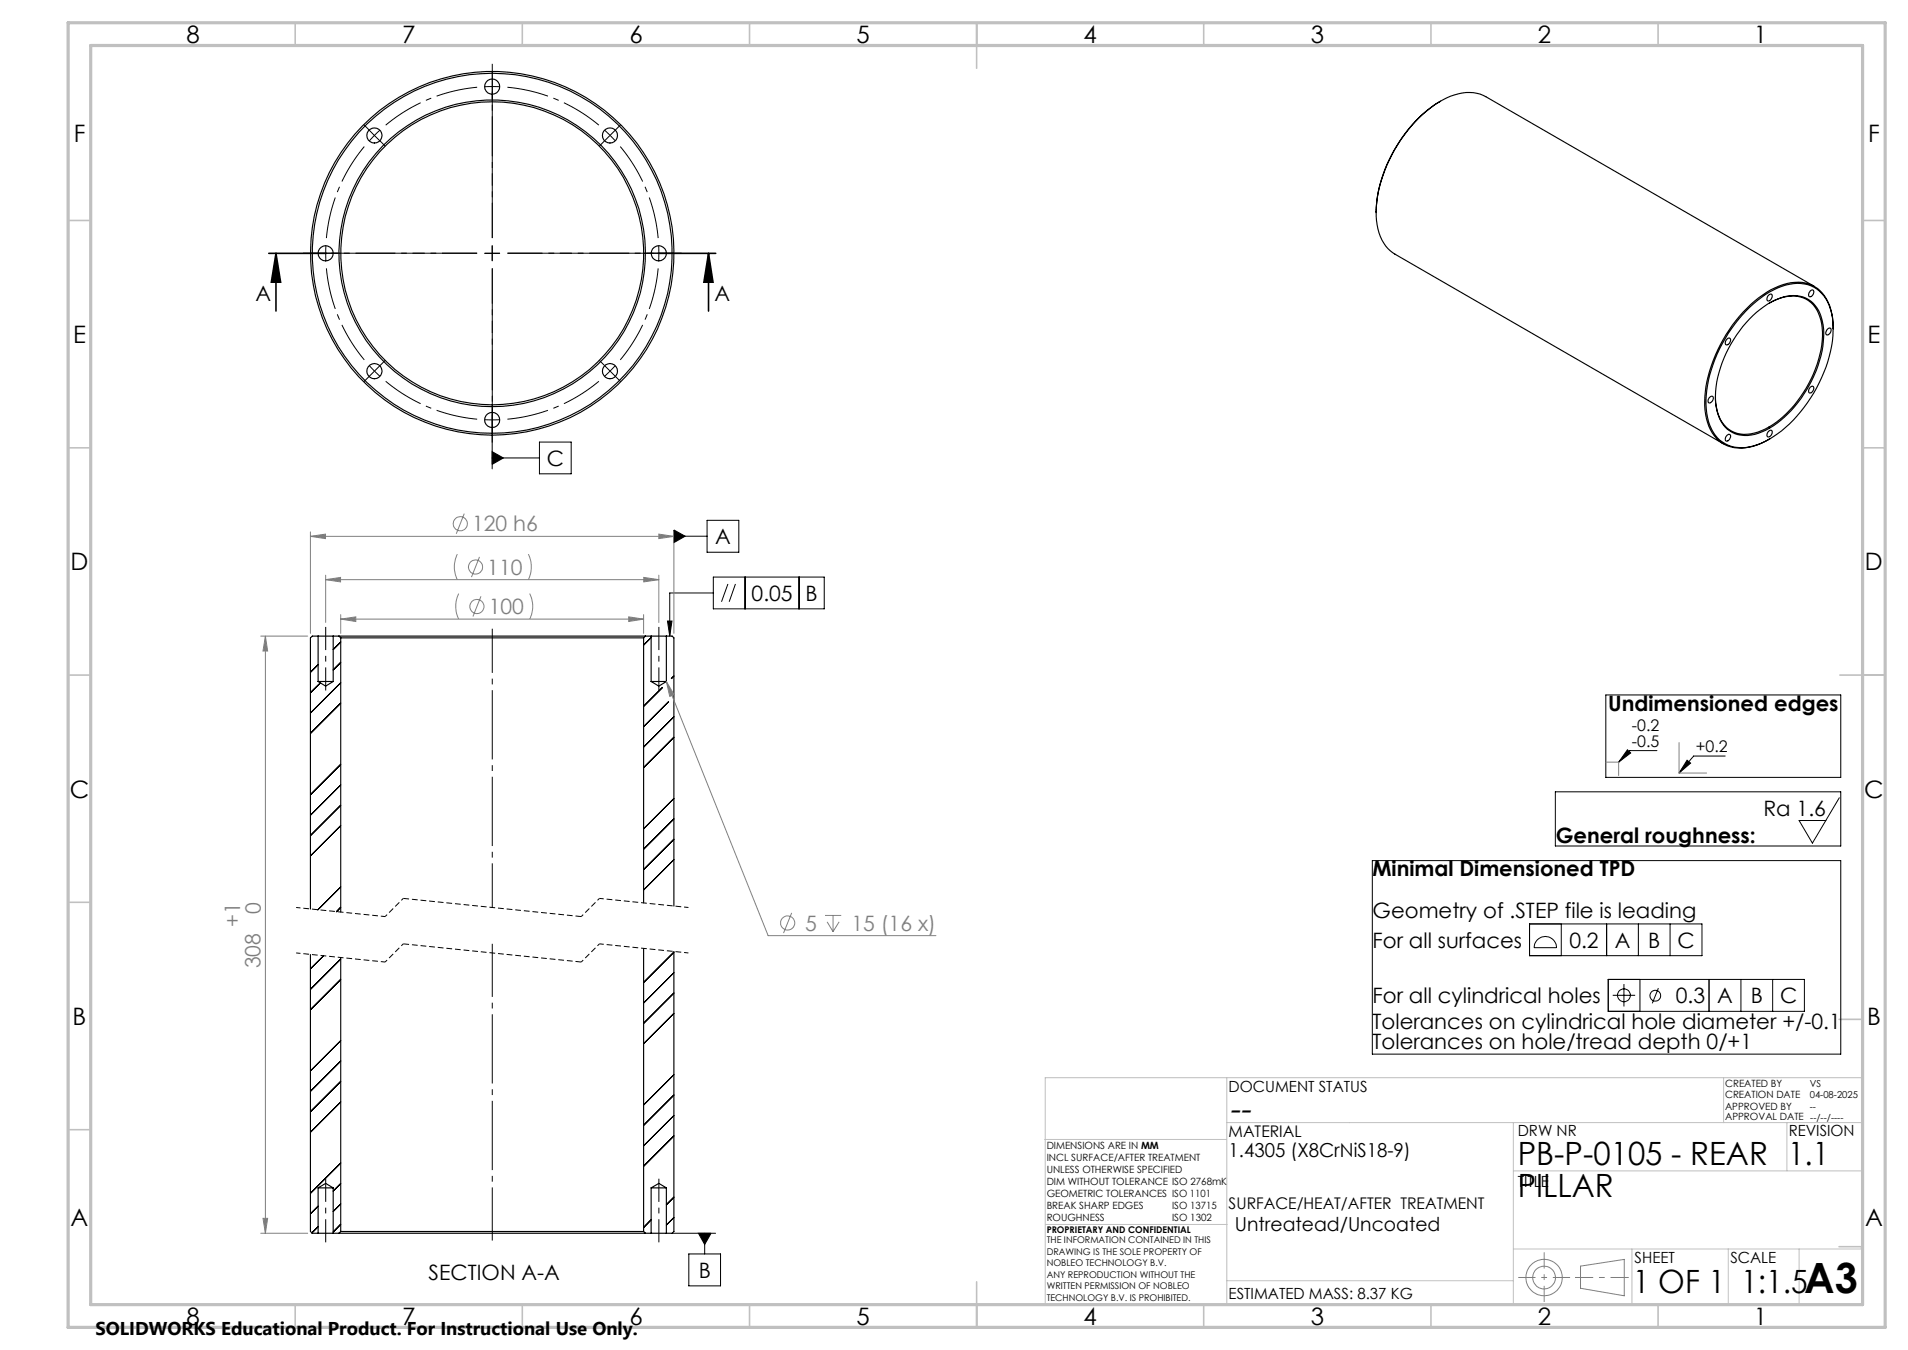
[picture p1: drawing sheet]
<svg xmlns="http://www.w3.org/2000/svg" width="420mm" height="297mm" viewBox="0 0 420 297" stroke-linecap="round" stroke-linejoin="round" font-family="sans-serif">
<g fill="none" stroke="#000" stroke-width=".22">
<path d="M81.2 28.6l1.2 1.2M82.4 29.8l-1.1 1.2M82.4 29.8l1.2 1.2M83.6 28.6l-1.2 1.2M106.7 55.7h3.3M108.3 54v3.4M108.3 99.4l2.5 1.3-2.5 1.5zM108.3 91.3v11.8M118.7 97.3h7v6.9h-7zM108.3 100.7h10.4M148.3 116.6l2.5 1.4-2.5 1.4zM148.3 118h7.3"/>
<path d="M155.6 114.5h7v7h-7zM146.9 136.6h1l-.5 3.3zM157 127h24.4v6.9h-24.4zM157 130.5h-9.6v9.4M160.2 128.5l-1.4 3.9M161.9 128.5l-1.4 3.9M164 127v6.9M175.9 127v6.9M70 146.2l-1.7 1.7M70.5 150.2l-2.2 2.2M75 141.2l-1.7 1.7M75 145.7l-1.7 1.7"/>
<path d="M75 150.2l-6.7 6.7M75 154.7l-6.7 6.7M143.3 140.3l-1.6 1.6M145.8 151.2l-4.1 4.2M147.2 154.4l-5.5 5.5M148.3 148.7l-.5 .6M148.3 157.7l-6.6 6.7M353.5 152.9h51.7v18.1h-51.7zM75 168.2l-6.7 6.6M75 172.7l-6.7 6.6M75 177.2l-6.7 6.6M148.3 175.7l-6.6 6.6"/>
<path d="M148.3 162.2l-6.6 6.7M358.2 165l.8 .7-2.7 2zM364.7 165.1h-5.9l-2.5 2.6M371.4 167.2l.7 .7-2.5 2.2zM379.8 166.3h-7l-3.2 3.8M75 195.1l-5 5.1M75 199.6l-1 1M75 181.6l-6.7 6.7M148.3 180.2l-6.6 6.6M148.3 184.6l-6.6 6.7M148.3 189.1l-6.6 6.7M71.2 210.3l-2.9 2.8"/>
<path d="M75 211l-6.7 6.7M75 215.5l-6.7 6.6M148.3 209.5l-6.6 6.6M148.3 214l-6.6 6.7M148.3 218.5l-6.6 6.6M75 228.9l-6.7 6.7M75 233.4l-6.7 6.7M75 237.9l-6.7 6.7M148.3 236.4l-6.6 6.7M148.3 223l-6.6 6.6M75 255.9l-6.7 6.6M75 242.4l-6.7 6.7"/>
<path d="M148.3 240.9l-6.6 6.7M148.3 245.4l-6.6 6.7M148.3 249.9l-6.6 6.7M70 265.4l-1.7 1.6M70 269.9l-1.3 1.3M75 260.4l-1.7 1.6M75 264.9l-1.7 1.6M75 269.3l-1.7 1.7M143.3 268.4l-1.6 1.6M148 271.3h9.5M148.3 263.4l-1.6 1.6M148.3 267.9l-1.6 1.6"/>
<path d="M151.6 275.9h7v7h-7zM153.7 271.3h2.8l-1.4 2.5zM155.1 271.3v4.6"/>
</g>
<g fill="none" stroke="#808080" stroke-width=".22">
<path d="M68.3 118l3.3-.5v1zM68.3 117v22.3M68.3 118h80M102.2 113l-1.8 4.4M145 117.5l3.3 .5-3.3 .5zM148.3 117v22.3M57.4 139.9h10.3M58.4 139.9l.5 3.3h-1zM58.4 139.9v131.4M71.7 127.5l3.3-.5v1zM71.7 126.5v10.4M71.7 127.5h73.3"/>
<path d="M75 136.2l3.3-.5v1zM75 135.2v4.1M75 136.2h66.7M100.7 121.9a6.2 6.2 0 0 0 0 5.6M101 130.6a6.5 6.5 0 0 0 0 5.6M105.6 122.5l-1.8 4.5M105.9 131.2l-1.8 4.4M116.3 121.9a6.5 6.5 0 0 1 0 5.6M116.6 130.6a6.2 6.2 0 0 1 0 5.6M138.4 135.7l3.3 .5-3.3 .5zM141.7 135.2v4.1M141.7 127l3.3 .5-3.3 .5z"/>
<path d="M145 126.5v10.4M146.7 149.9l1.7 2.9-1 .4zM146.7 149.9l22.4 55.9h36.9M353.6 167.7h2.7v2.9M369.6 163.4v6.7h6.1M174.3 200.8l-1.8 4.5M181.6 201.4h3.6M182.1 202.8l1.3 2.2M183.4 201.4v3.6M184.7 202.8l-1.3 2.2M57.4 271.3h10.3M57.9 268h1l-.5 3.3z"/>
<path d="M347.9 278.5l9.6-1.4v8l-9.6-1.7z"/>
<circle cx="101.3" cy="115.2" r="1.56"/>
<circle cx="104.7" cy="124.8" r="1.56"/>
<circle cx="105" cy="133.4" r="1.56"/>
<circle cx="173.4" cy="203" r="1.55"/>
<circle cx="339.9" cy="281" r="2.51"/>
<circle cx="339.9" cy="281.1" r="4"/>
</g>
<path d="M334.2 281h11.4" fill="none" stroke="#808080" stroke-width=".22" stroke-dasharray="15.2 1.3 1.3 1.3" stroke-dashoffset="11.4" stroke-linecap="butt"/>
<path d="M339.9 275.5v10.9" fill="none" stroke="#808080" stroke-width=".22" stroke-dasharray="15.2 1.3 1.3 1.3" stroke-dashoffset="11.7" stroke-linecap="butt"/>
<path d="M346.7 281h11.8" fill="none" stroke="#808080" stroke-width=".22" stroke-dasharray="15.2 1.3 1.3 1.3" stroke-dashoffset="11.2" stroke-linecap="butt"/>
<g fill="none" stroke="#c0c0c0" stroke-width=".22">
<path d="M270.1 237.1v49.9M379.4 237.1v9.9M410.1 237.1h-180v49.9M230 250.7h40M270.1 247h140M333.1 257.6h77M333.1 247v40M393.3 247v10.6M230.2 269.4h39.9M333.1 274.8h77M359.2 274.8v12.2M380.4 274.8v12.2"/>
<path d="M396 274.8v12.2M270.1 281.8h63"/>
</g>
<g fill="none" stroke="#c0c0c0" stroke-width=".35">
<path d="M65 5v5M115 5v5M165 5v5M215 5v10M265 5v5M315 5v5M365 5v5M15 48.5h5M410 48.5h5M15 98.5h5M410 98.5h5M15 148.5h5"/>
<path d="M405 148.5h10M15 198.5h5M404.8 224.3h5M15 248.5h5M404.8 274.3h5M65 287v5M115 287v5M165 287v5M215 282v10M265 287v5M315 287v5M365 287v5"/>
</g>
<path d="M15 5h400v287h-400zM20 10h390v277h-390z" fill="none" stroke="#c0c0c0" stroke-width=".7"/>
<g fill="#000">
<path d="M156 55.7l1 6.4h-2.1zM60.7 55.7l1.1 6.4h-2.1z"/>
<path d="M108.3 99.4l2.5 1.3-2.5 1.5zM146.9 136.6h1l-.5 3.3zM148.3 116.6v2.8l2.5-1.4zM153.7 271.3l1.4 2.5 1.4-2.5z"/>
<path d="M371.4 167.2l.7 .7-2.5 2.2zM358.2 165l.8 .7-2.7 2z"/>
</g>
<g fill="none" stroke="#000" stroke-width=".25">
<path d="M317.1 22.3a31 31 0 0 0-14.2 24.3v.2M380.2 74.6l.2-.2a.41 .41 0 0 1 .5 .1 .41 .41 0 0 1 0 .5 .7 .7 0 0 1-.3 .7 .7 .7 0 0 1-.8 0l.1-.7zM385.1 70.2a14.9 14.9 0 0 1 9.6-5.2 6.3 6.3 0 0 1 6.4 5.7 21.4 21.4 0 0 1-3.3 15 21.8 21.8 0 0 1-10.7 9.6 6.6 6.6 0 0 1-9.3-5.5 22.3 22.3 0 0 1 3.8-15.1l2-2.8zM385.1 67.6a16.8 16.8 0 0 1 10.5-5.3 7.5 7.5 0 0 1 7.6 6.6 24.2 24.2 0 0 1-2.7 15.3 27.7 27.7 0 0 1-12.8 13.3 8.4 8.4 0 0 1-9.7-1.2 13 13 0 0 1-2.3-10.5 32 32 0 0 1 9.4-18.2zM389.2 65.1l.5-.4a.71 .71 0 0 1 .4 .6 .71 .71 0 0 1-.4 .7l-.3 .2-.4-.1-.1-.3zM389.5 66.7a8 8 0 0 1 8.6-.5 9.5 9.5 0 0 1 3 8.8 26.3 26.3 0 0 1-11.7 18.9 8.6 8.6 0 0 1-8.2 1 7.5 7.5 0 0 1-3.6-6.4v-1.3M398.5 64a.48 .48 0 0 1 .7-.1 .48 .48 0 0 1 0 .8l-.2 .2a.51 .51 0 0 1-.7 .4 .51 .51 0 0 1-.1-.9zM399.4 63l-72.3-41.7a9.3 9.3 0 0 0-8.7 .3 30 30 0 0 0-14 17.1 19.9 19.9 0 0 0-.6 13.3l1.2 2.1 1.1 1.1 1 .7 72.3 41.7M402.3 72.4l.4-.2a.69 .69 0 0 1 .4 .6 .69 .69 0 0 1-.4 .7l-.4 .2-.4-.2v-.4zM403.5 72.4a11.3 11.3 0 0 0-3.4-8.9 8.9 8.9 0 0 0-9.4-.2 28.9 28.9 0 0 0-13.1 14.8 23.3 23.3 0 0 0-2 14 7.6 7.6 0 0 0 10.2 6.1l1.8-.6 1.9-1M376.4 87.4l.5-.2a.87 .87 0 0 1 .1 1 .87 .87 0 0 1-.9 .4l-.1-.6zM380.2 95.7l.5-.1a.9 .9 0 0 1 .1 .9 .9 .9 0 0 1-.9 .5l-.1-.6z"/>
<path d="M389.2 95l.5-.4a.68 .68 0 0 1 .4 .7 .68 .68 0 0 1-.4 .6l-.3 .2h-.4l-.1-.4zM398.5 85.2l.4-.3a.71 .71 0 0 1 .4 .7 .71 .71 0 0 1-.4 .7l-.4 .2a.71 .71 0 0 1-.4-.7 .71 .71 0 0 1 .4-.6zM70 139.9h3.3M70 139.9h-1.2l-.5 .4v59.7M70 139.9v10M73.3 139.9h1.3M73.3 139.9v10M74.6 139.9h67.5M74.6 139.9l.4 .4M142.1 139.9h1.2M142.1 139.9l-.4 .4M143.3 139.9h3.4"/>
<path d="M143.3 139.9v10M146.7 139.9h1.3l.3 .4v59.1M146.7 139.9v10M70 149.9h3.3M70 149.9l1.7 1.1 1.6-1.1M75 140.3h66.7M75 140.3v60.4M141.7 140.3v58.3M143.3 149.9h3.4M143.3 149.9l1.7 1.1 1.7-1.1M68.3 210v60.9l.5 .4h1.2M75 210.7v60.2"/>
<path d="M141.7 208.7v62.2M148.3 209.3v61.6l-.3 .4h-1.3M70 261.3h3.3M70 271.3h3.3M70 261.3v10M70 261.3l1.7-1 1.6 1M73.3 261.3v10M73.3 271.3h1.3M74.6 271.3h67.5M75 270.9h66.7M75 270.9l-.4 .4M141.7 270.9l.4 .4"/>
<path d="M142.1 271.3h1.2M143.3 261.3h3.4M143.3 271.3h3.4M143.3 261.3v10M143.3 261.3l1.7-1 1.7 1M146.7 261.3v10"/>
<circle cx="108.3" cy="19.1" r="1.67"/>
<circle cx="82.4" cy="29.8" r="1.67"/>
<circle cx="134.3" cy="29.8" r="1.67"/>
<circle cx="71.7" cy="55.7" r="1.67"/>
<circle cx="108.3" cy="55.7" r="39.6"/>
<circle cx="108.3" cy="55.7" r="33.7"/>
<circle cx="108.3" cy="55.7" r="40"/>
<circle cx="108.4" cy="55.7" r="33.3"/>
<circle cx="145" cy="55.7" r="1.68"/>
<circle cx="82.4" cy="81.7" r="1.67"/>
<circle cx="108.3" cy="92.4" r="1.66"/>
<circle cx="134.3" cy="81.7" r="1.67"/>
</g>
<g fill="none" stroke="#000" stroke-width=".22" stroke-dasharray="15.2 1.3 1.3 1.3" stroke-linecap="butt">
<path d="M108.4 19l-1.7 .1M108.4 19l1.6 .1M108.4 19v-1.6M108.4 19v1.7M108.4 17.4v-1.7M81.3 28.6l-1.2-1.2M83.6 31l1.2 1.1M108.4 20.7v1.7M133.1 31l-1.2 1.1M134.3 29.8l-1.2-1.2M134.3 29.8l1.1 1.2M134.3 29.8l1.2-1.2"/>
<path d="M134.3 29.8l-1.2 1.2M135.5 28.6l1.1-1.2M70 55.7h-1.6M71.7 55.7v1.7M71.7 55.7v-1.7M71.7 55.7h-1.7M71.7 55.7h1.7M73.4 55.7h1.6M108.4 55.7v-1.7M108.4 55.7h-1.7M108.4 55.7v1.7M108.4 55.7h1.6"/>
<path d="M143.4 55.7h-1.7M145 55.7v-1.7M145 55.7v1.7M145 55.7h1.7M145 55.7h-1.6M146.7 55.7h1.7M81.3 82.8l-1.2 1.2M82.4 81.6l1.2 1.2M82.4 81.6l-1.1-1.2M82.4 81.6l-1.1 1.2M82.4 81.6l1.2-1.1M83.6 80.5l1.2-1.2"/>
<path d="M108.4 92.4l1.6-.1M108.4 92.4l-1.7-.1M108.4 92.4v1.6M108.4 92.4v-1.7M108.4 94v1.7M108.4 90.7v-1.7M133.1 80.5l-1.2-1.2M134.3 81.6l1.1-1.2M134.3 81.6l-1.2 1.2M134.3 81.6l1.2 1.2M134.3 81.6l-1.2-1.1M135.5 82.8l1.1 1.2"/>
</g>
<path d="M105 19.2a36.7 36.7 0 0 0-20.1 8.3M80.2 32.2a36.7 36.7 0 0 0-8.4 20.2M131.8 27.5a36.7 36.7 0 0 0-20.1-8.3M71.8 59a36.7 36.7 0 0 0 8.4 20.2M144.9 52.4a36.7 36.7 0 0 0-8.4-20.2M136.5 79.2a36.7 36.7 0 0 0 8.4-20.2M84.9 83.9a36.7 36.7 0 0 0 20.1 8.3M111.7 92.2a36.7 36.7 0 0 0 20.1-8.3" fill="none" stroke="#000" stroke-width=".22" stroke-dasharray="15.2 1.3 1.3 1.3" stroke-dashoffset="6.1" stroke-linecap="butt"/>
<path d="M59.2 55.7h12.7M60.7 55.7l1.1 6.4h-2.1zM60.7 55.7v12.7M144.9 55.7h12.7M156 55.7l1 6.4h-2.1zM156 55.7v12.7" fill="none" stroke="#000" stroke-width=".35"/>
<path d="M105 55.7h-32.2M108.4 52.4v-32.2M108.4 59v32.3M111.7 55.7h32.2" fill="none" stroke="#000" stroke-width=".22" stroke-dasharray="15.2 1.3 1.3 1.3" stroke-dashoffset="1" stroke-linecap="butt"/>
<path d="M105 55.7h-38.3M108.4 52.4v-38.4M108.4 59v38.4M111.7 55.7h38.3" fill="none" stroke="#000" stroke-width=".22" stroke-dasharray="15.2 1.3 1.3 1.3" stroke-dashoffset="7.5" stroke-linecap="butt"/>
<path d="M145 137.9v14M71.7 151.9v-14M71.7 273.3v-14M145 273.3v-14" fill="none" stroke="#000" stroke-width=".22" stroke-dasharray="15.2 1.3 1.3 1.3" stroke-dashoffset="10.1" stroke-linecap="butt"/>
<path d="M108.4 207.6v65.3" fill="none" stroke="#000" stroke-width=".22" stroke-dasharray="15.2 1.3 1.3 1.3" stroke-dashoffset="3.6" stroke-linecap="butt"/>
<path d="M108.4 138.3v61.3" fill="none" stroke="#000" stroke-width=".22" stroke-dasharray="15.2 1.3 1.3 1.3" stroke-dashoffset="5.5" stroke-linecap="butt"/>
<path d="M151.5 199.6l-19.5-2M84.8 211.6l-19.6-2M84.8 201.6l-19.6-2M151.5 209.6l-19.5-2" fill="none" stroke="#000" stroke-width=".22" stroke-dasharray="1.3 .6" stroke-dashoffset=".3" stroke-linecap="butt"/>
<path d="M88.8 197.6l-4 4M132 197.6l-4 4M88.8 207.6l-4 4M132 207.6l-4 4" fill="none" stroke="#000" stroke-width=".22" stroke-dasharray="1.3 .6" stroke-dashoffset=".7" stroke-linecap="butt"/>
<path d="M128 211.6l-39.2-4M128 201.6l-39.2-4" fill="none" stroke="#000" stroke-width=".22" stroke-dasharray="1.3 .6" stroke-linecap="butt"/>
<g fill="#808080">
<path d="M71.7 127.5l3.3-.5v1zM141.7 127l3.3 .5-3.3 .5zM146.7 149.9l.7 3.3 1-.4z"/>
<path d="M75 136.2l3.3-.5v1zM138.4 135.7l3.3 .5-3.3 .5z"/>
<path d="M58.4 139.9l.5 3.3h-1zM57.9 268h1l-.5 3.3z"/>
<path d="M68.3 118l3.3-.5v1zM145 117.5l3.3 .5-3.3 .5z"/>
</g>
<g fill="none" stroke="#000" stroke-width=".22">
<path d="M342.4 174.2h62.8v11.9h-62.8zM404.9 175.5l-5.9 10-3-5h5.9M302.1 189.3h103.1v42.6h-103.1zM336.7 203.3h37.9v7h-37.9zM338.3 206.8a2.45 2.45 0 0 1 2.8-.6 2.45 2.45 0 0 1 1.5 2.3h-4.9a2.48 2.48 0 0 1 .6-1.7zM343.7 203.3v7M353.7 203.3v7M354 215.5h43.2v7h-43.2zM355 219h4.9M357.5 216.5v4.9M360.6 203.3v7M361 215.5v7"/>
<path d="M365.1 217.4l-1.4 3.3M367.6 203.3v7M376.2 215.5v7M383.2 215.5v7M390.2 215.5v7"/>
<circle cx="357.5" cy="219" r="1.41"/>
<circle cx="364.4" cy="219.1" r="1.19"/>
</g>
<text font-size="9.2" x="397.2" y="284.5">A3</text>
<text font-size="7.3" x="270.4" y="246.3">--</text>
<g font-size="7.1">
<text x="334.1" y="256.2">PB-P-0105 - REAR</text>
<text x="393.6" y="256.2">1.1</text>
<text x="334.1" y="263.3">PILLAR</text>
<text x="359.4" y="284.5">1 OF 1</text>
<text x="383.3" y="284.5">1:1.5</text>
</g>
<g font-size="5.3">
<text x="41" y="9.5">8</text>
<text x="88.5" y="9.5">7</text>
<text x="138.5" y="9.5">6</text>
<text x="188.5" y="9.5">5</text>
<text x="238.5" y="9.5">4</text>
<text x="288.5" y="9.5">3</text>
<text x="338.5" y="9.5">2</text>
<text x="386" y="9.5">1</text>
<text x="16.2" y="31.3">F</text>
<text x="411.2" y="31.3">F</text>
<text x="16.1" y="75.5">E</text>
<text x="411.1" y="75.5">E</text>
<text x="15.5" y="125.5">D</text>
<text x="410.5" y="125.5">D</text>
<text x="15.4" y="175.5">C</text>
<text x="410.4" y="175.5">C</text>
<text x="16" y="225.5">B</text>
<text x="411" y="225.5">B</text>
<text x="15.5" y="269.8">A</text>
<text x="410.5" y="269.8">A</text>
<text x="41" y="291.5">8</text>
<text x="88.5" y="291.5">7</text>
<text x="138.5" y="291.5">6</text>
<text x="188.5" y="291.5">5</text>
<text x="238.5" y="291.5">4</text>
<text x="288.5" y="291.5">3</text>
<text x="338.5" y="291.5">2</text>
<text x="386" y="291.5">1</text>
</g>
<g font-size="4.7">
<text x="56.3" y="66.2">A</text>
<text x="157.2" y="66.2">A</text>
<text x="120.4" y="102.5">C</text>
<text x="157.4" y="119.7">A</text>
<text x="165.4" y="132.2">0.05</text>
<text x="177.3" y="132.2">B</text>
<text x="354" y="156.4">Undimensioned edges</text>
<text x="388.2" y="179.5">Ra 1.6</text>
<text x="342.5" y="185.5">General roughness:</text>
<text x="302.1" y="192.8">Minimal Dimensioned TPD</text>
<text x="302.1" y="201.9">Geometry of .STEP file is leading</text>
<text x="302.1" y="208.5">For all surfaces</text>
<text x="345.5" y="208.5">0.2</text>
<text x="355.4" y="208.5">A</text>
<text x="362.8" y="208.5">B</text>
<text x="369.3" y="208.5">C</text>
<text x="302.1" y="220.7">For all cylindrical holes</text>
<text x="368.9" y="220.7">0.3</text>
<text x="378" y="220.7">A</text>
<text x="385.4" y="220.7">B</text>
<text x="391.8" y="220.7">C</text>
<text x="302.1" y="226.3">Tolerances on cylindrical hole diameter +/-0.1</text>
<text x="302.1" y="230.9">Tolerances on hole/tread depth 0/+1</text>
<text x="94.4" y="281.6">SECTION A-A</text>
<text x="153.8" y="281.1">B</text>
</g>
<g font-size="4.7" fill="#808080">
<text x="103.9" y="116.9">120 h6</text>
<text x="107.3" y="126.4">110</text>
<text x="107.6" y="135.1">100</text>
<text x="52.9" y="204" transform="rotate(-90 52.9 204)">+1</text>
<text x="57.4" y="201.2" transform="rotate(-90 57.4 201.2)">0</text>
<text x="177.3" y="204.7">5</text>
<text x="187.4" y="204.7">15 (16 x)</text>
<text x="57.4" y="213" transform="rotate(-90 57.4 213)">308</text>
</g>
<g font-size="4.2">
<text x="270.4" y="254.6">1.4305 (X8CrNiS18-9)</text>
<text x="271.8" y="270.8">Untreatead/Uncoated</text>
</g>
<text font-size="4.1" x="21" y="293.7">SOLIDWORKS Educational Product. For Instructional Use Only.</text>
<g font-size="3.5">
<text x="359.2" y="160.9">-0.2</text>
<text x="359.2" y="164.3">-0.5</text>
<text x="373.3" y="165.5">+0.2</text>
<text x="270.4" y="250.1">MATERIAL</text>
<text x="270.4" y="266">SURFACE/HEAT/AFTER TREATMENT</text>
</g>
<g font-size="3.4">
<text x="270.4" y="240.2">DOCUMENT STATUS</text>
<text x="334.1" y="250">DRW NR</text>
<text x="393.7" y="250">REVISION</text>
<text x="334.1" y="261.1">TITLE</text>
<text x="359.8" y="277.9">SHEET</text>
<text x="380.9" y="277.9">SCALE</text>
<text x="270.4" y="285.7">ESTIMATED MASS: 8.37 KG</text>
</g>
<g font-size="2.2">
<text x="379.7" y="239.1">CREATED BY</text>
<text x="379.7" y="244.2">APPROVED BY</text>
<text x="379.7" y="241.6">CREATION DATE</text>
<text x="379.7" y="246.5">APPROVAL DATE --/--/----</text>
<text x="230.4" y="252.7">DIMENSIONS ARE IN MM</text>
<text x="230.4" y="255.4">INCL SURFACE/AFTER TREATMENT</text>
<text x="230.4" y="258">UNLESS OTHERWISE SPECIFIED</text>
<text x="230.4" y="260.7">DIM WITHOUT TOLERANCE ISO 2768mK</text>
<text x="230.4" y="263.3">GEOMETRIC TOLERANCES ISO 1101</text>
<text x="230.4" y="266">BREAK SHARP EDGES</text>
<text x="230.4" y="268.6">ROUGHNESS</text>
<text x="258" y="266">ISO 13715</text>
<text x="258" y="268.7">ISO 1302</text>
</g>
<g font-size="2.1">
<text x="398.4" y="239.1">VS</text>
<text x="398.4" y="244.2">--</text>
<text x="398.4" y="241.7">04-08-2025</text>
</g>
<g font-size="2">
<text x="230.4" y="271.3">PROPRIETARY AND CONFIDENTIAL</text>
<text x="230.4" y="273.5">THE INFORMATION CONTAINED IN THIS</text>
<text x="230.4" y="276.1">DRAWING IS THE SOLE PROPERTY OF</text>
<text x="230.4" y="278.6">NOBLEO TECHNOLOGY B.V.</text>
<text x="230.4" y="281.1">ANY REPRODUCTION WITHOUT THE</text>
<text x="230.4" y="283.6">WRITTEN PERMISSION OF NOBLEO</text>
<text x="230.4" y="286.2">TECHNOLOGY B.V. IS PROHIBITED.</text>
</g>
</svg>
